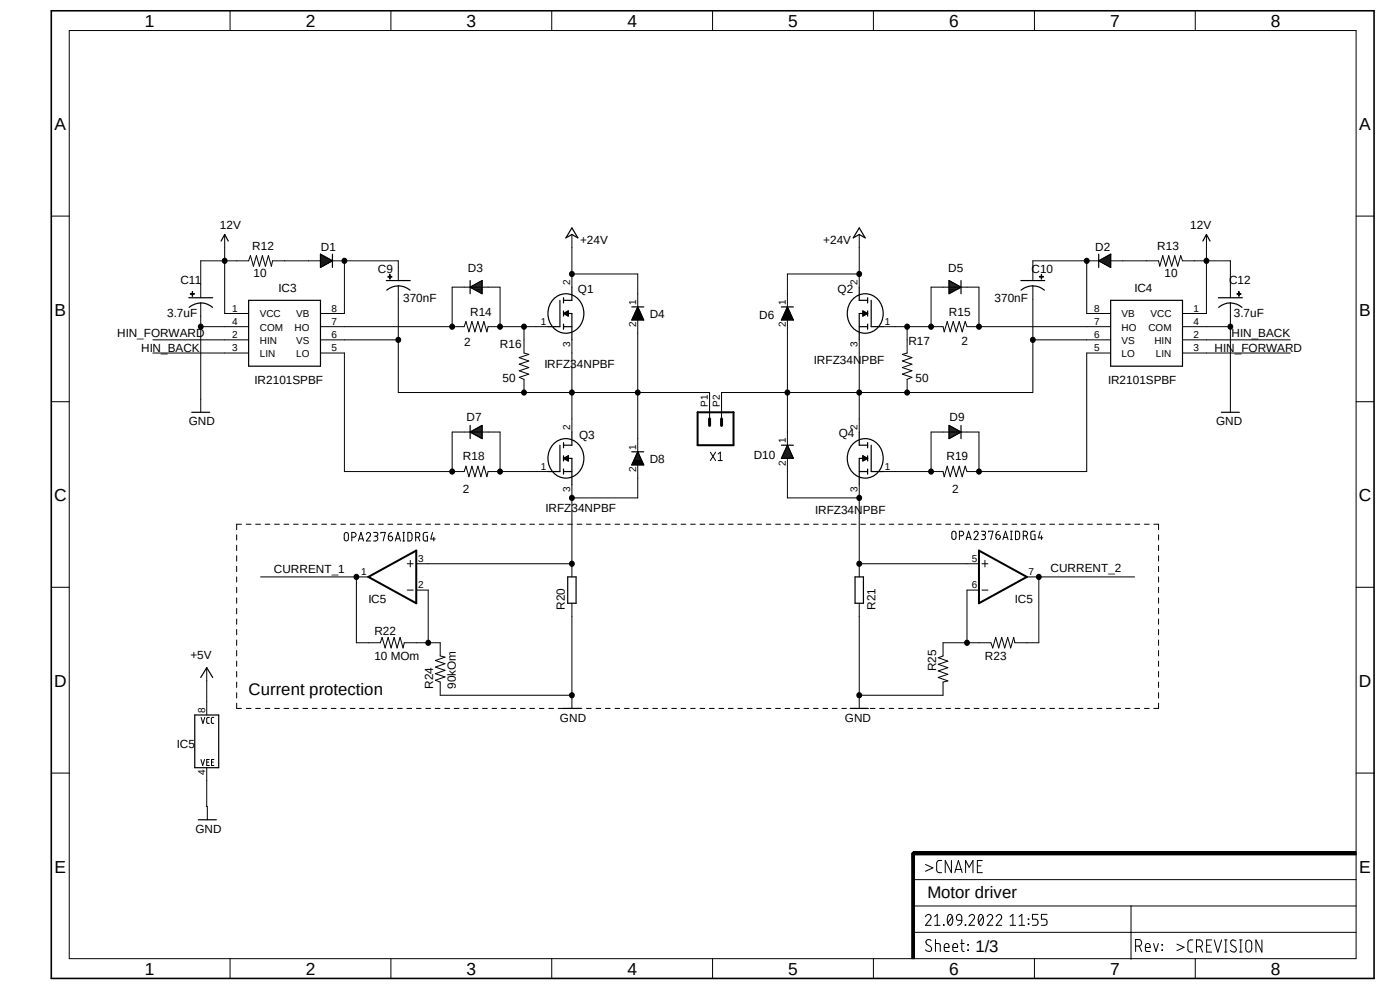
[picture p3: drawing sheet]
<svg xmlns="http://www.w3.org/2000/svg" width="297mm" height="210mm" viewBox="0 0 297 210" stroke-linecap="round" stroke-linejoin="round" font-family="sans-serif">
<path d="M291.8 1.9l-291.9 68.3M0 139.7l291.8 68.2" fill="none" stroke="#fff" stroke-width=".21"/>
<g fill="none" stroke="#000" stroke-width=".21">
<path d="M14.7 6.5h273v196.9h-273zM48.8 2.3v4.2M82.9 2.3v4.2M117.1 2.3v4.2M151.2 2.3v4.2M185.3 2.3v4.2M219.5 2.3v4.2M253.6 2.3v4.2M10.9 45.8h3.8M47.7 49.7v16.8h5M68 55.3h-10.2l-.2 1.2-.7-2.3-.6 2.3-.6-2.3-.7 2.3-.6-2.3-.6 2.3-.7-2.3-.4 1.1h-10.1v7.9M70.5 55.3h14v4.2"/>
<path d="M73.1 55.3v11.2h-5.1M82.3 58.6h.8v.2h-.8zM82.7 58.2l.1 1zM121.3 49.7v11.2M121.3 58.1h14v7M182.3 49.7v11.2M182.3 58.1h-15.3v7M220.5 58.6h.9v.2h-.9zM220.9 58.2l.1 1zM230.5 55.3v11.2h5.1M233.1 55.3h-14v4.2M235.6 55.3h10.2l.2 1.2 .7-2.3 .6 2.3 .6-2.3 .7 2.3 .6-2.3 .7 2.3 .6-2.3 .4 1.1h10.1v7.9"/>
<path d="M255.9 49.7v16.8h-5M287.7 45.8h3.8M32.4 72.1h20.3M32.4 74.9h20.3M40.4 62.3h.8v.1h-.8zM40.8 61.8l.1 1.1zM42.6 69.3h10.1M42.6 64.3v23.2M68 72.1h16.5M68 74.9h5.1v25.1h25.4l.3-1.1 .7 2.2 .6-2.2 .7 2.2 .6-2.2 .6 2.2 .7-2.2 .6 2.2 .2-1.1h12.7M68 69.3h30.5l.3-1.1 .7 2.2 .6-2.2 .7 2.2 .6-2.2 .6 2.2 .7-2.2 .6 2.2 .2-1.1h12.7M84.5 60.7v22.6h66v5.6"/>
<path d="M95.9 69.3v-8.4h10.2v8.4M111.2 69.3v5.6l1 .3-2 .7 2 .7-2 .7 2 .7-2 .7 2 .7-2 .7 1 .4v2.8M121.3 72.1v19.6M135.3 67.9v27.9M167 67.9v26.5M182.3 72.1v19.6M187.4 69.3h12.7l.2 1.1 .7-2.2 .6 2.2 .6-2.2 .7 2.2 .6-2.2 .6 2.2 .7-2.2 .3 1.1h30.5M192.4 69.3v5.6l-1 .3 2.1 .7-2.1 .7 2.1 .7-2.1 .7 2.1 .7-2.1 .7 2.1 .7-1.1 .4v2.8M197.5 69.3v-8.4h10.2v8.4M219.1 72.1h16.5M219.1 60.7v22.6h-66v5.6M235.6 74.9h-5.1v25.1h-25.4l-.3-1.1-.7 2.2-.6-2.2-.6 2.2-.7-2.2-.6 2.2-.6-2.2-.7 2.2-.2-1.1h-12.7"/>
<path d="M250.9 72.1h22.8M250.9 74.9h22.8M250.9 69.3h10.1M261 64.3v23.2M262.4 62.3h.9v.1h-.9zM262.8 61.8l.1 1.1zM10.9 85.2h3.8M135.3 98.6v7h-14M150.7 95.9l1.1 1.8M151.8 95.9l-1.1 1.8M152.4 96.3l.4-.4v1.8M152.4 97.7h.8"/>
<path d="M167 97.2v8.4h15.3M287.7 85.2h3.8M50.2 113.5v1.1M50.2 115.7v1.1M50.2 117.9v1.1M51.2 111.2h-1v1.2M52.2 111.2h1.1M54.2 111.2h1M56.3 111.2h.9M58.3 111.2h1M60.2 111.2h1.1M62.3 111.2h.9"/>
<path d="M64.3 111.2h1M66.3 111.2h1M68.3 111.2h1M70.3 111.2h1M72.3 111.2h1M73.2 113a.45 .45 0 0 1 .5 0 .45 .45 0 0 1 .2 .5v.8a.45 .45 0 0 1-.3 .4 .45 .45 0 0 1-.5-.2 1.55 1.55 0 0 1 .1-1.5zM74.3 111.2h1M74.6 114h.5a.51 .51 0 0 0 .5-.5 .51 .51 0 0 0-.5-.6h-.5v1.9M76 114.8l.6-1.9 .5 1.9M76.2 114.3h.8M76.3 111.2h1M77.7 113.4a.45 .45 0 0 1 .7-.4 .45 .45 0 0 1 .1 .7l-.8 1.1h.9"/>
<path d="M78.3 111.2h1M79.2 112.9h.6a.4 .4 0 0 1 .4 .4 .4 .4 0 0 1-.4 .4h-.3M79.7 113.7a.51 .51 0 0 1 .5 .6 .51 .51 0 0 1-.5 .5h-.5M80.3 111.2h1M80.8 113.2v-.3h.9l-.4 1.9M82.3 111.2h1M82.4 113.7h.5a.47 .47 0 0 1 .4 .6 .47 .47 0 0 1-.4 .4 .47 .47 0 0 1-.5-.4zM83.1 112.9a.8 .8 0 0 0-.7 .8M83.9 114.8l.5-1.9 .6 1.9M84 114.3h.8M84.3 111.2h1M85.5 112.9h.4"/>
<path d="M85.5 114.8h.4M85.6 112.9v1.9M86.3 111.2h1M86.4 119.6h1.3M86.5 112.9l.7 .1a1.39 1.39 0 0 1 0 1.7l-.7 .1zM87 118.9v1.4M88.2 114h.4a.52 .52 0 0 0 .5-.5 .52 .52 0 0 0-.5-.6h-.4v1.9M88.3 119.6h33M88.3 111.2h1M88.7 114l.4 .8M90.3 111.2h1.1M90.7 112.9h-.5l-.4 .3v1.4l.4 .2h.5v-1.1h-.3"/>
<path d="M91.8 112.9l-.4 1.4h.9M92 114v.8M92.3 111.2h1M94.4 111.2h1M95.9 100v-8.3h10.2v8.3M96.4 111.2h1M98.4 111.2h1M100.4 111.2h1M102.4 111.2h1M104.4 111.2h1M106.4 111.2h1M108.4 111.2h1"/>
<path d="M110.4 111.2h1M112.4 111.2h1M114.4 111.2h1M116.4 111.2h1M118.4 111.2h1M120.4 111.2h1M121.3 102.8v19.6M122.4 111.2h1M124.4 111.2h1M126.4 111.2h1.1M128.4 111.2h1.1M130.5 111.2h.9"/>
<path d="M132.5 111.2h1M134.5 111.2h1M136.5 111.2h1M138.5 111.2h1M140.5 111.2h1M142.5 111.2h1M144.5 111.2h1M146.5 111.2h1M148.5 111.2h1M150.5 111.2h1M152.5 111.2h1M154.5 111.2h1"/>
<path d="M156.5 111.2h1M158.5 111.2h1.1M160.5 111.2h1M162.6 111.2h.9M164.5 111.2h1.1M166.5 111.2h1.1M168.6 111.2h1M170.6 111.2h1M172.6 111.2h1M174.6 111.2h1M176.6 111.2h1M178.6 111.2h1"/>
<path d="M180.6 111.2h1M182.3 102.8v19.6M182.3 119.6h25.4M182.6 111.2h1M184.6 111.2h1M186.6 111.2h1M188.6 111.2h1M190.6 111.2h1M192.6 111.2h1M194.6 111.2h1M196.6 111.2h1.1M197.5 100v-8.3h10.2v8.3"/>
<path d="M198.6 111.2h1M200.7 111.2h1M202.1 112.7h.5a1.39 1.39 0 0 1 0 1.7 .45 .45 0 0 1-.5 0 .45 .45 0 0 1-.2-.4v-.8zM202.6 111.2h1.1M203.5 113.7h.5a.49 .49 0 0 0 .5-.5 .49 .49 0 0 0-.5-.5h-.5v1.8M204.7 111.2h1M205 114.5l.5-1.8 .5 1.8M205.1 114h.8M206.6 113.1a.45 .45 0 0 1 .7-.4 .45 .45 0 0 1 .1 .8l-.8 1h.9M206.7 111.2h1M208.2 112.7h.5a.38 .38 0 0 1 .4 .4 .38 .38 0 0 1-.4 .4h-.3M208.3 119.6h1.3"/>
<path d="M208.6 113.5a.51 .51 0 0 1 .5 .5 .51 .51 0 0 1-.5 .5h-.4M208.7 111.2h1M209 118.9v1.4M209.7 112.9v-.2h1l-.5 1.8M210.7 111.2h1M211.3 113.5h.5a.47 .47 0 0 1 .4 .5 .47 .47 0 0 1-.4 .4 .47 .47 0 0 1-.5-.4zM212 112.7a.72 .72 0 0 0-.7 .8M212.7 111.2h1M212.8 114.5l.5-1.8 .6 1.8M212.9 114h.8M214.4 112.7h.4M214.4 114.5h.4"/>
<path d="M214.5 112.7v1.8M214.7 111.2h1M215.4 112.7h.7a1.39 1.39 0 0 1 0 1.7l-.7 .1zM216.7 111.2h1M217.1 113.7h.5a.49 .49 0 0 0 .4-.5 .49 .49 0 0 0-.4-.5h-.5v1.8M217.6 113.7l.4 .8M218.7 111.2h1M219.6 112.7l-.9 .2v1.2l.2 .3 .7 .1v-1h-.3M220.7 112.7l-.4 1.4h.9M220.7 111.2h1M220.9 113.7v.8M222.7 111.2h1"/>
<path d="M224.7 111.2h1M226.7 111.2h1.1M228.7 111.2h1M230.8 111.2h.9M232.7 111.2h1.1M234.7 111.2h1.1M236.8 111.2h.9M238.8 111.2h1M240.7 111.2h1.1M242.8 111.2h1M244.8 111.2h1v1.2M245.8 113.5v1.1"/>
<path d="M245.8 115.7v1.1M245.8 117.9v1.1M10.9 124.6h3.8M50.2 120.1v1.2M50.2 122.4v1.1M50.2 124.6v1.1M50.2 126.8v1.2M50.2 129.1v1.1M50.2 131.3v1.1M50.2 133.5v1.2M50.2 135.8v1.1M50.2 138v1.1"/>
<path d="M55.3 122.4h22.8M75.6 122.4v14h5.1l.4-1.2 .6 2.3 .6-2.3 .7 2.3 .6-2.3 .6 2.3 .7-2.3 .6 2.3 .3-1.1h7.6v2.7l1 .3-2 .7 2 .7-2 .7 2 .7-2 .7 2 .7-2 .7 1 .4v2.8h27.9M86.4 125.2h1.3M88.3 125.2h2.5v11.2M121.3 128v22.3M182.3 128v22.3M207.7 125.2h-2.6v11.2M208.3 125.2h1.3M217.8 122.4h22.9M220.4 122.4v14h-5.1l-.2-1.2-.7 2.3-.6-2.3-.7 2.3-.6-2.3-.6 2.3-.7-2.3-.6 2.3-.4-1.1h-10.1v2.7l-1 .4 2 .8-2 .6 2 .7-2 .7 2 .7-2 .7 2 .7-1 .3v2.8h-17.8M245.8 120.1v1.2M245.8 122.4v1.1"/>
<path d="M245.8 124.6v1.1M245.8 126.8v1.2M245.8 129.1v1.1M245.8 131.3v1.1M245.8 133.5v1.2M245.8 135.8v1.1M245.8 138v1.1M287.7 124.6h3.8M42.7 152.2l.4 1.3 .3-1.3M43.9 141.6v10.1M44.4 152.2h-.3l-.2 .2v.9l.5 .2M45.3 152.2h-.2l-.3 .2 .1 .9 .4 .2"/>
<path d="M50.2 140.3v1.1M50.2 142.5v1.1M50.2 144.7v1.1M50.2 146.9v1.2M50.2 149.2v1.1h1M52.2 150.3h1.1M54.2 150.3h1M56.3 150.3h.9M58.3 150.3h1M60.2 150.3h1.1M62.3 150.3h.9M64.3 150.3h1"/>
<path d="M66.3 150.3h1M68.3 150.3h1M70.3 150.3h1M72.3 150.3h1M74.3 150.3h1M76.3 150.3h1M78.3 150.3h1M80.3 150.3h1M82.3 150.3h1M84.3 150.3h1M86.3 150.3h1M88.3 150.3h1"/>
<path d="M90.3 150.3h1.1M92.3 150.3h1M94.4 150.3h1M96.4 150.3h1M98.4 150.3h1M100.4 150.3h1M102.4 150.3h1M104.4 150.3h1M106.4 150.3h1M108.4 150.3h1M110.4 150.3h1M112.4 150.3h1"/>
<path d="M114.4 150.3h1M116.4 150.3h1M118.4 150.3h1M120.4 150.3h1M122.4 150.3h1M124.4 150.3h1M126.4 150.3h1.1M128.4 150.3h1.1M130.5 150.3h.9M132.5 150.3h1M134.5 150.3h1M136.5 150.3h1"/>
<path d="M138.5 150.3h1M140.5 150.3h1M142.5 150.3h1M144.5 150.3h1M146.5 150.3h1M148.5 150.3h1M150.5 150.3h1M152.5 150.3h1M154.5 150.3h1M156.5 150.3h1M158.5 150.3h1.1M160.5 150.3h1"/>
<path d="M162.6 150.3h.9M164.5 150.3h1.1M166.5 150.3h1.1M168.6 150.3h1M170.6 150.3h1M172.6 150.3h1M174.6 150.3h1M176.6 150.3h1M178.6 150.3h1M180.6 150.3h1M182.6 150.3h1M184.6 150.3h1"/>
<path d="M186.6 150.3h1M188.6 150.3h1M190.6 150.3h1M192.6 150.3h1M194.6 150.3h1M196.6 150.3h1.1M198.6 150.3h1M200.7 150.3h1M202.6 150.3h1.1M204.7 150.3h1M206.7 150.3h1M208.7 150.3h1"/>
<path d="M210.7 150.3h1M212.7 150.3h1M214.7 150.3h1M216.7 150.3h1M218.7 150.3h1M220.7 150.3h1M222.7 150.3h1M224.7 150.3h1M226.7 150.3h1.1M228.7 150.3h1M230.8 150.3h.9M232.7 150.3h1.1"/>
<path d="M234.7 150.3h1.1M236.8 150.3h.9M238.8 150.3h1M240.7 150.3h1.1M242.8 150.3h1M245.8 149.2v1.1h-1M245.8 140.3v1.1M245.8 142.5v1.1M245.8 144.7v1.1M245.8 146.9v1.2M10.9 164h3.8M42.6 161.1l.4 1.3 .4-1.3"/>
<path d="M43.9 162.9l.1 11M43.9 161.7h.4M44.4 161.1h-.5v1.3h.5M44.9 161.7h.4M45.4 161.1h-.5v1.3h.5M287.7 164h3.8M193.4 181h.6v22.4h-.6zM193.7 180.7h94v.7h-94zM193.7 197.8h94M193.7 192.2h94M193.7 186.6h94M196.3 194.5a.6 .6 0 0 1 .9-.5 .6 .6 0 0 1 .2 1l-1.1 1.3h1.2"/>
<path d="M196.3 183.4l1.6 .7-1.6 .7M197.5 199.5a.6 .6 0 0 0-.9 0 .6 .6 0 0 0 .1 .9l.7 .4a.62 .62 0 0 1 .1 .9 .62 .62 0 0 1-.9 0l-.3-.2M198.3 196.3h1.1M198.3 194.5l.5-.5v2.3M198.5 199.3v2.5M199.8 182.5l-.8 .1-.3 .5 .1 1.6 .3 .4h.7M200.2 196.2l.1 .1zM201.2 194.1a.43 .43 0 0 1 .4-.1 .43 .43 0 0 1 .4 .3 1.49 1.49 0 0 1-.5 2 1.52 1.52 0 0 1-.3-2.2zM201.8 182.5v2.6l-1.3-2.6v2.6M202 194.5l-.9 1.3M202.6 185.1l.7-2.6 .8 2.6M202.7 184.4h1.2"/>
<path d="M203.1 194.1a.57 .57 0 0 1 .7-.1 .57 .57 0 0 1 .2 .6v.6h-.6a.67 .67 0 0 1-.3-1.1zM204 199.3v2.1a.39 .39 0 0 0 .6 .4M204 195.2a.95 .95 0 0 1-.9 1.1M204.8 196.2l.1 .1zM204.9 185.1v-2.6l.7 1.5 .8-1.5v2.6M205.6 194.5a.6 .6 0 0 1 .8-.5 .6 .6 0 0 1 .2 1l-1 1.3h1.2M207.3 183.7h.8M207.8 194.1a.4 .4 0 0 1 .4-.1 .4 .4 0 0 1 .3 .3 1.49 1.49 0 0 1-.4 2 1.58 1.58 0 0 1-.3-2.2zM208.4 182.5h-1.1v2.6h1.1M208.5 194.5l-.9 1.3M209.4 194.5a.59 .59 0 0 1 .9-.5 .59 .59 0 0 1 .1 1l-1 1.3h1.2M211.3 194.5a.6 .6 0 0 1 .9-.5 .6 .6 0 0 1 .1 1l-1 1.3h1.2"/>
<path d="M214.3 196.3h1.2M214.3 194.5l.6-.5v2.3M216.2 196.3h1.2M216.2 194.5l.6-.5v2.3M218.1 194.9l.2 .2zM218.1 196l.2 .1zM220.2 194h-1.2v1h.8a.69 .69 0 0 1 .4 .6 .69 .69 0 0 1-.4 .7h-.8M222.1 194h-1.2v1h.8a.69 .69 0 0 1 .4 .6 .69 .69 0 0 1-.4 .7h-.8M239.9 192.2v11.3M253.1 199.4l-.8 .1-.3 .5 .1 1.6 .2 .3 .8 .1M257 199.4h-1v2.6h1M257.6 199.4l.8 2.6 .8-2.6"/>
<path d="M259.8 199.4h.5M260.1 199.4v2.6M262.2 199.6a.62 .62 0 0 0-1-.1 .62 .62 0 0 0 .1 1l.7 .4a.6 .6 0 0 1 .1 .9 .6 .6 0 0 1-.9 0l-.2-.2M263 199.4h.5M263.2 199.4v2.6M264.5 199.6a.65 .65 0 0 1 .7-.1 .65 .65 0 0 1 .4 .6v1.2a.64 .64 0 0 1-.7 .7 .64 .64 0 0 1-.6-.7v-1.2zM267.7 199.4v2.6l-1.3-2.6v2.6M48.8 203.4v4.2M82.9 203.4v4.2M117.1 203.4v4.2M151.2 203.4v4.2M185.3 203.4v4.2"/>
<path d="M198.5 200.2h.6l.3 .2 .1 1.4M200.3 201h1a.55 .55 0 0 0-.3-.8 .55 .55 0 0 0-.7 .5l.1 .9 .3 .2h.6M202.1 201h1.1a.55 .55 0 0 0-.4-.8 .55 .55 0 0 0-.7 .5v.7l.2 .4h.9M203.8 200.2h.8M205.3 200.4l.1 .1zM205.3 201.5l.1 .1zM219.5 203.4v4.2M240.9 200.7h.7a.7 .7 0 0 0 .6-.7 .7 .7 0 0 0-.6-.7h-.7v2.5M241.7 200.7l.5 1.1M243 201h1a.55 .55 0 0 0-.3-.8 .55 .55 0 0 0-.7 .5v.7l.2 .4h.8M244.7 200.2l.5 1.6 .5-1.6M246.5 201.5l.1 .1z"/>
<path d="M246.5 200.4l.1 .1zM249.7 200.3l1.5 .7-1.5 .7M253.6 203.4v4.2M253.8 200.8h.7a.73 .73 0 0 0 .6-.7 .73 .73 0 0 0-.6-.7h-.7v2.6M254.6 200.8l.5 1.2M256 200.5h.8M259.8 202h.5M263 202h.5"/>
<circle cx="47.6" cy="55.3" r=".53"/>
<circle cx="73" cy="55.3" r=".53"/>
<circle cx="121.3" cy="58.1" r=".53"/>
<circle cx="182.3" cy="58.1" r=".53"/>
<circle cx="230.5" cy="55.3" r=".53"/>
<circle cx="255.9" cy="55.3" r=".53"/>
<circle cx="42.6" cy="69.3" r=".53"/>
<circle cx="84.5" cy="72.1" r=".53"/>
<circle cx="95.9" cy="69.3" r=".53"/>
<circle cx="106.1" cy="69.3" r=".53"/>
<circle cx="111.1" cy="69.3" r=".53"/>
<circle cx="192.4" cy="69.3" r=".53"/>
<circle cx="197.5" cy="69.3" r=".53"/>
<circle cx="207.7" cy="69.3" r=".53"/>
<circle cx="219.1" cy="72.1" r=".53"/>
<circle cx="261" cy="69.3" r=".53"/>
<circle cx="111.1" cy="83.3" r=".53"/>
<circle cx="121.3" cy="83.3" r=".53"/>
<circle cx="135.3" cy="83.3" r=".53"/>
<circle cx="167" cy="83.3" r=".53"/>
<circle cx="182.3" cy="83.3" r=".53"/>
<circle cx="192.4" cy="83.3" r=".53"/>
<circle cx="95.9" cy="100" r=".53"/>
<circle cx="106.1" cy="100" r=".53"/>
<circle cx="121.3" cy="119.6" r=".53"/>
<circle cx="121.3" cy="105.6" r=".53"/>
<circle cx="182.3" cy="119.6" r=".53"/>
<circle cx="182.3" cy="105.6" r=".53"/>
<circle cx="197.5" cy="100" r=".53"/>
<circle cx="207.7" cy="100" r=".53"/>
<circle cx="75.6" cy="122.4" r=".53"/>
<circle cx="90.8" cy="136.4" r=".53"/>
<circle cx="205.1" cy="136.4" r=".53"/>
<circle cx="220.4" cy="122.4" r=".53"/>
<circle cx="121.3" cy="147.5" r=".53"/>
<circle cx="182.3" cy="147.5" r=".53"/>
</g>
<g fill="#000">
<path d="M82.3 58.6h.8v.2h-.8z" fill-rule="evenodd"/>
<path d="M82.7 58.2l.1 1z" fill-rule="evenodd"/>
<path d="M220.5 58.6h.9v.2h-.9z" fill-rule="evenodd"/>
<path d="M220.9 58.2l.1 1z" fill-rule="evenodd"/>
<path d="M40.4 62.3h.8v.1h-.8z" fill-rule="evenodd"/>
<path d="M40.8 61.8l.1 1.1z" fill-rule="evenodd"/>
<path d="M262.4 62.3h.9v.1h-.9z" fill-rule="evenodd"/>
<path d="M262.8 61.8l.1 1.1z" fill-rule="evenodd"/>
<path d="M193.4 181h.6v22.4h-.6z" fill-rule="evenodd"/>
<path d="M193.7 180.7h94v.7h-94z" fill-rule="evenodd"/>
<circle cx="47.6" cy="55.3" r=".53"/>
<circle cx="73" cy="55.3" r=".53"/>
<circle cx="121.3" cy="58.1" r=".53"/>
<circle cx="182.3" cy="58.1" r=".53"/>
<circle cx="230.5" cy="55.3" r=".53"/>
<circle cx="255.9" cy="55.3" r=".53"/>
<circle cx="42.6" cy="69.3" r=".53"/>
<circle cx="84.5" cy="72.1" r=".53"/>
<circle cx="95.9" cy="69.3" r=".53"/>
<circle cx="106.1" cy="69.3" r=".53"/>
<circle cx="111.1" cy="69.3" r=".53"/>
<circle cx="192.4" cy="69.3" r=".53"/>
<circle cx="197.5" cy="69.3" r=".53"/>
<circle cx="207.7" cy="69.3" r=".53"/>
<circle cx="219.1" cy="72.1" r=".53"/>
<circle cx="261" cy="69.3" r=".53"/>
<circle cx="111.1" cy="83.3" r=".53"/>
<circle cx="121.3" cy="83.3" r=".53"/>
<circle cx="135.3" cy="83.3" r=".53"/>
<circle cx="167" cy="83.3" r=".53"/>
<circle cx="182.3" cy="83.3" r=".53"/>
<circle cx="192.4" cy="83.3" r=".53"/>
<circle cx="95.9" cy="100" r=".53"/>
<circle cx="106.1" cy="100" r=".53"/>
<circle cx="121.3" cy="119.6" r=".53"/>
<circle cx="121.3" cy="105.6" r=".53"/>
<circle cx="182.3" cy="119.6" r=".53"/>
<circle cx="182.3" cy="105.6" r=".53"/>
<circle cx="197.5" cy="100" r=".53"/>
<circle cx="207.7" cy="100" r=".53"/>
<circle cx="75.6" cy="122.4" r=".53"/>
<circle cx="90.8" cy="136.4" r=".53"/>
<circle cx="205.1" cy="136.4" r=".53"/>
<circle cx="220.4" cy="122.4" r=".53"/>
<circle cx="121.3" cy="147.5" r=".53"/>
<circle cx="182.3" cy="147.5" r=".53"/>
</g>
<path d="M150.5 88.9v1.4M153.1 88.9v1.4M195 181h-1.3v1.4" fill="none" stroke="#000" stroke-width=".64"/>
<path d="M10.9 2.3h280.6v205.3h-280.6z" fill="none" stroke="#000" stroke-width=".34"/>
<g fill="none" stroke="#000" stroke-width=".25">
<path d="M46.9 51.1l.8-1.4 .7 1.4M68 53.9l2.5 1.4-2.5 1.4zM68 56.7h.1M68 56.5h.5M68 56.3h.9M68 56h1.3M68 55.8h1.6M68 55.6h2M68 55.4h2.4M68 55.2h2.3M68 55h1.9M68 54.8h1.6"/>
<path d="M68 54.6h1.2M68 54.4h.8M68 54.1h.4M68 53.9h.1M70.5 53.9v2.8M82 59.5h5M99.7 59.5v2.8M101.8 59.8h.5M102.2 59.6h.1M121.3 48.3l1.3 2.2-1.3-.8-1.2 .8zM182.3 48.3l1.3 2.2-1.3-.8-1.3 .8zM201.3 59.8h.5"/>
<path d="M201.3 59.6h.2M201.3 59.5l2.6 1.4-2.6 1.4zM203.9 59.5v2.8M216.6 59.5h5.1M233.1 55.3l2.5-1.4v2.8zM233.1 53.9v2.8M233.2 55.4h2.4M233.3 55.2h2.3M233.6 55.6h2M233.7 55h1.9M234 55.8h1.6M234.1 54.8h1.5"/>
<path d="M234.4 56h1.2M234.5 54.6h1.1M234.7 56.3h.9M234.9 54.4h.7M235.1 56.5h.5M235.2 54.1h.4M235.5 56.7h.1M235.6 53.9l.1 .1M255.2 51.1l.7-1.4 .8 1.4M40 63.2h5.1M40.1 65.2a3.8 3.8 0 0 1 5 0M52.7 63.7h15.3v14h-15.3z"/>
<path d="M84.5 60.6a4.1 4.1 0 0 1 2.5 1M84.5 60.7a3.8 3.8 0 0 0-2.5 .9M99.7 60.9l2.6-1.4v2.8zM99.9 60.9h2.4M100 61.1h2.3M100.2 60.7h2.1M100.4 61.3h1.9M100.6 60.5h1.7M100.8 61.5h1.5M101 60.2h1.3M101.2 61.7h1.1M101.4 60h.9"/>
<path d="M101.6 61.9h.7M101.9 62.1h.4M117.4 63.5a3.8 3.8 0 0 1 4.3-.8 3.8 3.8 0 0 1 2.2 3.8 3.8 3.8 0 0 1-3.8 4.2 3.8 3.8 0 0 1-3.9-4.2 4.4 4.4 0 0 1 1.2-3zM118.8 63.7v5.6h-2.6M119.5 66.5h1.8v5.6M119.5 69.3h1.8M119.5 63.2v1.1M119.5 66v1.1M119.5 68.7v1.1M119.5 66.5l1.1-.5v1.1zM119.9 66.7h.7M119.9 66.3h.7"/>
<path d="M120.3 66.9h.3M120.3 66.1h.3M121.3 60.9v2.8h-1.8M134 65.1h2.6M134.1 67.8h2.4M134.2 67.6h2.2M134.3 67.4h2M134.4 67.1h1.8M134.5 66.9h1.6M134.6 66.7h1.5M134.7 66.5h1.2M134.7 66.3h1.1"/>
<path d="M134.9 66.1h.9M135 65.9h.7M135 65.7h.6M135.1 65.4h.4M135.3 65.3h.1M135.3 65.1l1.3 2.8h-2.6zM165.8 65.1h2.5M165.9 67.8h2.4M165.9 67.6h2.2M166 67.4h2.1M166.1 67.1h1.9M166.2 66.9h1.7"/>
<path d="M166.3 66.7h1.5M166.4 66.5h1.3M166.5 66.3h1.1M166.6 66.1h.9M166.7 65.9h.7M166.8 65.7h.5M166.9 65.4h.3M167 65.3h.1M167 65.1l1.3 2.8h-2.5zM180.9 63.5a3.8 3.8 0 0 1 4.3-.8 3.8 3.8 0 0 1 2.2 3.8 3.8 3.8 0 0 1-3.8 4.2 3.8 3.8 0 0 1-3.9-4.2 4.4 4.4 0 0 1 1.2-3zM182.3 60.9v2.8h1.8M182.3 69.3h1.8"/>
<path d="M183 66.9h.3M183 66.7h.7M183 66.3h.7M183 66.1h.3M183 66l1.1 .5-1.1 .6zM184.1 66.5h-1.8v5.6M184.1 63.2v1.1M184.1 66v1.1M184.1 68.7v1.1M184.8 63.7v5.6h2.6M201.3 62.1h.4M201.3 61.9h.8"/>
<path d="M201.3 61.7h1.2M201.3 61.5h1.6M201.3 61.3h1.9M201.3 61.1h2.3M201.3 60.9h2.5M201.3 60.7h2.1M201.3 60.5h1.7M201.3 60.2h1.3M201.3 60h.9M219.1 60.6a4.1 4.1 0 0 0-2.5 1M219.1 60.7a3.6 3.6 0 0 1 2.5 .9M235.6 63.7h15.3v14h-15.3z"/>
<path d="M258.5 63.2h5.1M258.5 65.2a3.8 3.8 0 0 1 5 0M40.7 87.5h3.8M99.7 91.7l2.6-1.4v2.7zM99.7 90.3v2.7M99.7 91.7h2.6M100.1 91.9h2.2M100.1 91.4h2.2M100.5 92.1h1.8M100.5 91.2h1.8M100.9 92.3h1.4M100.9 91h1.4"/>
<path d="M101.3 92.5h1M101.3 90.8h1M101.6 92.7h.7M101.6 90.6h.7M102 92.9h.3M102 90.4h.3M117.4 94.3a3.8 3.8 0 0 1 4.3-.9 3.8 3.8 0 0 1 2.2 3.8 3.8 3.8 0 0 1-3.8 4.2 3.8 3.8 0 0 1-3.9-4.2 4.4 4.4 0 0 1 1.2-2.9zM118.8 94.4v5.6h-2.6M119.5 97.2h1.8v5.6M119.5 93.9v1.1M119.5 96.7v1.1M119.5 99.5v1.1"/>
<path d="M119.7 97.3h.9M119.8 97.1h.8M120.1 97.5h.5M120.2 96.9h.4M120.4 97.7h.2M120.6 96.7v1.1l-1.1-.6M120.6 96.7l-1.1 .5M120.6 96.7h.1M121.3 91.7v2.7h-1.8M134 95.8h2.6M134.1 98.6h2.4M134.2 98.3h2.2"/>
<path d="M134.2 98.1h2.2M134.4 97.9h1.9M134.5 97.7h1.6M134.5 97.5h1.6M134.6 97.3h1.4M134.7 97.1h1.2M134.8 96.9h1M134.9 96.7h.8M135 96.5h.6M135.1 96.3h.4M135.2 96.1h.2M135.3 95.8l1.3 2.8h-2.6z"/>
<path d="M135.3 95.8v.1M165.8 94.4h2.5M165.9 97.1h2.4M165.9 96.9h2.2M166 96.7h2.1M166.1 96.5h1.9M166.2 96.3h1.7M166.3 96.1h1.5M166.4 95.8h1.3M166.5 95.6h1.1M166.6 95.4h.9M166.7 95.2h.7"/>
<path d="M166.8 95h.5M166.9 94.8h.3M167 94.6h.1M167 94.4l1.3 2.8h-2.5zM180.9 94.3a3.8 3.8 0 0 1 4.3-.9 3.8 3.8 0 0 1 2.2 3.8 3.8 3.8 0 0 1-3.8 4.2 3.8 3.8 0 0 1-3.9-4.2 4.4 4.4 0 0 1 1.2-2.9zM182.3 91.7v2.7h1.8M183 97.7h.2M183 97.5h.6M183 97.3h.9M183 97.1h.8M183 96.9h.4M183 96.7v1.1l1.1-.6"/>
<path d="M183 96.7l1.1 .5M183 96.7h.1M184.1 97.2h-1.8v5.6M184.1 93.9v1.1M184.1 96.7v1.1M184.1 99.5v1.1M184.8 94.4v5.6h2.6M201.3 92.9h.3M201.3 92.7h.7M201.3 92.5h1.1M201.3 92.3h1.4M201.3 92.1h1.8"/>
<path d="M201.3 91.9h2.2M201.3 91.7h2.6M201.3 91.4h2.2M201.3 91.2h1.8M201.3 91h1.4M201.3 90.8h1.1M201.3 90.6h.7M201.3 90.4h.3M201.3 90.3l2.6 1.4-2.6 1.3zM203.9 90.3v2.7M259.1 87.5h3.8M119.5 100h1.8"/>
<path d="M182.3 100h1.8M120.4 122.4h1.8v5.6h-1.8zM181.4 122.4h1.8v5.6h-1.8zM41.3 151.7h5.1v11.2h-5.1zM42.6 143.7l1.3-2.1 1.2 2.1M119.4 150.3h3.8M180.4 150.3h3.8M42.1 173.9h3.8"/>
</g>
<path d="M148 87.5h7.6v6.9h-7.6zM207.7 116.8l10.1 5.6-10.1 5.6zM78.1 122.4l10.2-5.6v11.2z" fill="none" stroke="#000" stroke-width=".42"/>
<g font-size="3.7">
<text x="30.7" y="5.8">1</text>
<text x="64.9" y="5.8">2</text>
<text x="99" y="5.8">3</text>
<text x="133.1" y="5.8">4</text>
<text x="167.2" y="5.8">5</text>
<text x="201.3" y="5.8">6</text>
<text x="235.5" y="5.8">7</text>
<text x="269.6" y="5.8">8</text>
<text x="11.6" y="27.6">A</text>
<text x="288.4" y="27.6">A</text>
<text x="11.6" y="67">B</text>
<text x="288.4" y="67">B</text>
<text x="11.5" y="106.3">C</text>
<text x="288.3" y="106.3">C</text>
<text x="11.5" y="145.8">D</text>
<text x="288.3" y="145.8">D</text>
<text x="11.6" y="185.1">E</text>
<text x="288.4" y="185.1">E</text>
<text x="30.7" y="206.9">1</text>
<text x="64.9" y="206.9">2</text>
<text x="99" y="206.9">3</text>
<text x="133.1" y="206.9">4</text>
<text x="167.2" y="206.9">5</text>
<text x="201.3" y="206.9">6</text>
<text x="235.5" y="206.9">7</text>
<text x="269.6" y="206.9">8</text>
</g>
<g font-size="3.6">
<text x="52.7" y="147.5">Current protection</text>
<text x="196.8" y="190.5">Motor driver</text>
<text x="206.9" y="202">1/3</text>
</g>
<g font-size="2.5">
<text x="46.7" y="48.6">12V</text>
<text x="53.5" y="53.1">R12</text>
<text x="68.1" y="53.3">D1</text>
<text x="123.1" y="51.7">+24V</text>
<text x="174.7" y="51.7">+24V</text>
<text x="232.3" y="53.3">D2</text>
<text x="245.5" y="53.1">R13</text>
<text x="252.5" y="48.6">12V</text>
<text x="53.8" y="58.7">10</text>
<text x="80.2" y="58">C9</text>
<text x="99.2" y="57.7">D3</text>
<text x="201.2" y="57.7">D5</text>
<text x="218.8" y="58">C10</text>
<text x="247.1" y="58.7">10</text>
<text x="38.3" y="60.2">C11</text>
<text x="59.1" y="61.9">IC3</text>
<text x="85.5" y="64.1">370nF</text>
<text x="122.6" y="62.2">Q1</text>
<text x="177.7" y="62.2">Q2</text>
<text x="211" y="64.1">370nF</text>
<text x="240.7" y="61.9">IC4</text>
<text x="260.7" y="60.2">C12</text>
<text x="24.9" y="71.5">HIN_FORWARD</text>
<text x="35.5" y="67.2">3.7uF</text>
<text x="99.7" y="67.1">R14</text>
<text x="137.8" y="67.5">D4</text>
<text x="161" y="67.8">D6</text>
<text x="201.3" y="67.1">R15</text>
<text x="261.3" y="71.5">HIN_BACK</text>
<text x="261.8" y="67.2">3.7uF</text>
<text x="29.9" y="74.6">HIN_BACK</text>
<text x="98.5" y="73.5">2</text>
<text x="106" y="73.7">R16</text>
<text x="172.7" y="77.3">IRFZ34NPBF</text>
<text x="192.7" y="73.2">R17</text>
<text x="204" y="73.2">2</text>
<text x="257.7" y="74.6">HIN_FORWARD</text>
<text x="54" y="81.5">IR2101SPBF</text>
<text x="106.6" y="81">50</text>
<text x="115.5" y="78.1">IRFZ34NPBF</text>
<text x="194.2" y="81">50</text>
<text x="235.1" y="81.5">IR2101SPBF</text>
<text x="99" y="89.3">D7</text>
<text x="201.4" y="89.3">D9</text>
<text x="40" y="90.3">GND</text>
<text x="122.9" y="93.2">Q3</text>
<text x="177.9" y="92.6">Q4</text>
<text x="258" y="90.3">GND</text>
<text x="98.2" y="97.5">R18</text>
<text x="137.8" y="98.2">D8</text>
<text x="159.9" y="97.4">D10</text>
<text x="200.8" y="97.5">R19</text>
<text x="98.2" y="104.5">2</text>
<text x="202" y="104.5">2</text>
<text x="115.7" y="108.5">IRFZ34NPBF</text>
<text x="172.9" y="109.1">IRFZ34NPBF</text>
<text x="58.1" y="121.5">CURRENT_1</text>
<text x="222.8" y="121.2">CURRENT_2</text>
<text x="78.1" y="128">IC5</text>
<text x="119.8" y="129.4" transform="rotate(-90 119.8 129.4)">R20</text>
<text x="185.8" y="129.4" transform="rotate(-90 185.8 129.4)">R21</text>
<text x="215.3" y="128">IC5</text>
<text x="79.4" y="134.7">R22</text>
<text x="40.4" y="139.7">+5V</text>
<text x="79.4" y="140">10 MOm</text>
<text x="198.6" y="142.4" transform="rotate(-90 198.6 142.4)">R25</text>
<text x="209" y="140">R23</text>
<text x="91.9" y="146.1" transform="rotate(-90 91.9 146.1)">R24</text>
<text x="96.7" y="146.1" transform="rotate(-90 96.7 146.1)">90kOm</text>
<text x="118.8" y="153.1">GND</text>
<text x="179.2" y="153.1">GND</text>
<text x="37.5" y="158.7">IC5</text>
<text x="41.4" y="176.7">GND</text>
</g>
<g font-size="2.1">
<text x="121" y="60.5" transform="rotate(-90 121 60.5)">2</text>
<text x="135" y="64.7" transform="rotate(-90 135 64.7)">1</text>
<text x="166.7" y="64.7" transform="rotate(-90 166.7 64.7)">1</text>
<text x="181.9" y="60.5" transform="rotate(-90 181.9 60.5)">2</text>
<text x="49.2" y="66.1">1</text>
<text x="49.2" y="71.7">2</text>
<text x="49.2" y="68.9">4</text>
<text x="55.1" y="67.4">VCC</text>
<text x="55.1" y="70.1">COM</text>
<text x="62.5" y="70.1">HO</text>
<text x="62.9" y="67.4">VB</text>
<text x="70.4" y="66.1">8</text>
<text x="70.4" y="68.9">7</text>
<text x="70.4" y="71.7">6</text>
<text x="114.7" y="68.9">1</text>
<text x="135" y="69.5" transform="rotate(-90 135 69.5)">2</text>
<text x="166.7" y="69.5" transform="rotate(-90 166.7 69.5)">2</text>
<text x="187.7" y="68.9">1</text>
<text x="232.1" y="66.1">8</text>
<text x="232.1" y="68.9">7</text>
<text x="232.1" y="71.7">6</text>
<text x="238" y="67.4">VB</text>
<text x="238" y="70.1">HO</text>
<text x="243.6" y="70.1">COM</text>
<text x="244.1" y="67.4">VCC</text>
<text x="253.2" y="66.1">1</text>
<text x="253.2" y="71.7">2</text>
<text x="253.2" y="68.9">4</text>
<text x="49.2" y="74.5">3</text>
<text x="55.1" y="72.9">HIN</text>
<text x="55.1" y="75.7">LIN</text>
<text x="62.8" y="75.7">LO</text>
<text x="62.9" y="72.9">VS</text>
<text x="70.4" y="74.5">5</text>
<text x="121" y="73.7" transform="rotate(-90 121 73.7)">3</text>
<text x="181.9" y="73.7" transform="rotate(-90 181.9 73.7)">3</text>
<text x="232.1" y="74.5">5</text>
<text x="238" y="72.9">VS</text>
<text x="238" y="75.7">LO</text>
<text x="244.9" y="72.9">HIN</text>
<text x="245.2" y="75.7">LIN</text>
<text x="253.2" y="74.5">3</text>
<text x="150.2" y="86.3" transform="rotate(-90 150.2 86.3)">P1</text>
<text x="152.7" y="86.3" transform="rotate(-90 152.7 86.3)">P2</text>
<text x="121" y="91.3" transform="rotate(-90 121 91.3)">2</text>
<text x="135" y="95.5" transform="rotate(-90 135 95.5)">1</text>
<text x="166.7" y="94.1" transform="rotate(-90 166.7 94.1)">1</text>
<text x="181.9" y="91.3" transform="rotate(-90 181.9 91.3)">2</text>
<text x="114.7" y="99.7">1</text>
<text x="135" y="100.2" transform="rotate(-90 135 100.2)">2</text>
<text x="166.7" y="98.8" transform="rotate(-90 166.7 98.8)">2</text>
<text x="187.7" y="99.7">1</text>
<text x="121" y="104.4" transform="rotate(-90 121 104.4)">3</text>
<text x="181.9" y="104.4" transform="rotate(-90 181.9 104.4)">3</text>
<text x="88.7" y="119.2">3</text>
<text x="206.2" y="119.2">5</text>
<text x="76.6" y="122">1</text>
<text x="88.7" y="124.8">2</text>
<text x="206.2" y="124.8">6</text>
<text x="218.2" y="122">7</text>
<text x="43.5" y="151.3" transform="rotate(-90 43.5 151.3)">8</text>
<text x="43.5" y="164.5" transform="rotate(-90 43.5 164.5)">4</text>
</g>
</svg>
